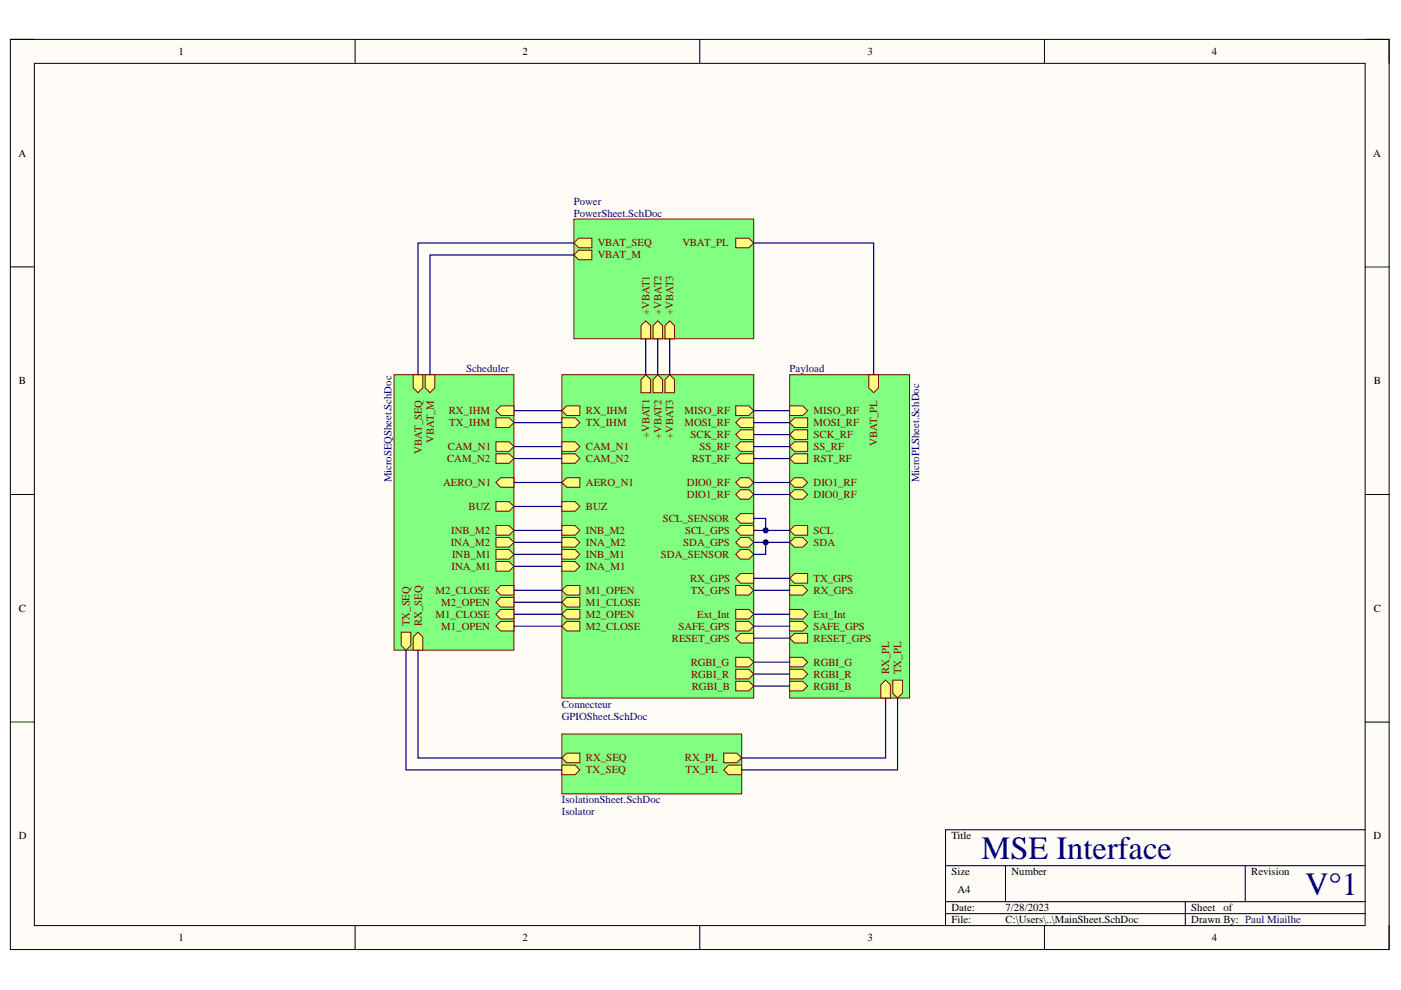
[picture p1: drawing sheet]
<svg xmlns="http://www.w3.org/2000/svg" width="297mm" height="210mm" viewBox="0 0 297 210" stroke-linecap="round" stroke-linejoin="round" font-family="sans-serif">
<path d="M2.2 8.4h292.3v192.9h-292.3z" fill-rule="evenodd" fill="#fffcf8"/>
<path d="M2.2 8.4h292.3v192.9h-292.3z" fill="none" stroke="#000" stroke-width=".21"/>
<path d="M7.3 13.4h282.1v182.8h-282.1z" fill-rule="evenodd" fill="#fffcf8"/>
<g fill="none" stroke="#000" stroke-width=".21">
<path d="M2.2 8.4h5.1M7.3 13.4h282.1v182.8h-282.1zM75.3 8.4v5M148.4 8.4v5M221.4 8.4v5M289.4 8.4h5.1v5M2.2 56.6h5.1M289.4 56.6h5.1M2.2 104.8h5.1M289.4 104.8h5.1M2.2 153.1h5.1M289.4 153.1h5.1"/>
<path d="M289.4 175.9h-88.9v20.3M75.3 196.2v5.1M148.4 196.2v5.1M200.5 183.6h88.9M200.5 191.2h88.9M200.5 193.7h88.9M213.2 183.6v7.6M221.4 196.2v5.1M251.3 191.2v5M264 183.6v7.6M294.5 196.2v5.1"/>
</g>
<path d="M167.4 79.5h25.4v68.5h-25.4z" fill-rule="evenodd" fill="#80ff80"/>
<path d="M167.4 79.5h25.4v68.5h-25.4z" fill="none" stroke="#800000" stroke-width=".21"/>
<path d="M167.4 94.7l1-1h2.8v2h-2.8z" fill-rule="evenodd" fill="#ffff80"/>
<path d="M167.4 94.7l1-1h2.8v2h-2.8z" fill="none" stroke="#800000" stroke-width=".21"/>
<path d="M167.4 124.1h2.8l1 1.1-1 1h-2.8z" fill-rule="evenodd" fill="#ffff80"/>
<path d="M167.4 124.1h2.8l1 1.1-1 1h-2.8z" fill="none" stroke="#800000" stroke-width=".21"/>
<path d="M167.4 129.2h2.8l1 1-1 1h-2.8z" fill-rule="evenodd" fill="#ffff80"/>
<path d="M167.4 129.2h2.8l1 1-1 1h-2.8z" fill="none" stroke="#800000" stroke-width=".21"/>
<path d="M167.4 131.8h2.8l1 1-1 1h-2.8z" fill-rule="evenodd" fill="#ffff80"/>
<path d="M167.4 131.8h2.8l1 1-1 1h-2.8z" fill="none" stroke="#800000" stroke-width=".21"/>
<path d="M167.4 135.3l1-1h2.8v2h-2.8z" fill-rule="evenodd" fill="#ffff80"/>
<path d="M167.4 135.3l1-1h2.8v2h-2.8z" fill="none" stroke="#800000" stroke-width=".21"/>
<path d="M167.4 86h2.8l1 1.1-1 1h-2.8z" fill-rule="evenodd" fill="#ffff80"/>
<path d="M167.4 86h2.8l1 1.1-1 1h-2.8z" fill="none" stroke="#800000" stroke-width=".21"/>
<path d="M167.4 89.6l1-1h2.8v2h-2.8z" fill-rule="evenodd" fill="#ffff80"/>
<path d="M167.4 89.6l1-1h2.8v2h-2.8z" fill="none" stroke="#800000" stroke-width=".21"/>
<path d="M167.4 97.2l1-1h2.8v2h-2.8z" fill-rule="evenodd" fill="#ffff80"/>
<path d="M167.4 97.2l1-1h2.8v2h-2.8z" fill="none" stroke="#800000" stroke-width=".21"/>
<path d="M167.4 92.1l1-1h2.8v2.1h-2.8z" fill-rule="evenodd" fill="#ffff80"/>
<path d="M167.4 92.1l1-1h2.8v2.1h-2.8z" fill="none" stroke="#800000" stroke-width=".21"/>
<path d="M167.4 104.8l1-1h1.8l1 1-1 1.1h-1.8z" fill-rule="evenodd" fill="#ffff80"/>
<path d="M167.4 104.8l1-1h1.8l1 1-1 1.1h-1.8z" fill="none" stroke="#800000" stroke-width=".21"/>
<path d="M167.4 102.3l1-1h1.8l1 1-1 1h-1.8z" fill-rule="evenodd" fill="#ffff80"/>
<path d="M167.4 102.3l1-1h1.8l1 1-1 1h-1.8z" fill="none" stroke="#800000" stroke-width=".21"/>
<path d="M167.4 122.6l1-1h2.8v2h-2.8z" fill-rule="evenodd" fill="#ffff80"/>
<path d="M167.4 122.6l1-1h2.8v2h-2.8z" fill="none" stroke="#800000" stroke-width=".21"/>
<path d="M167.4 115l1-1h1.8l1 1-1 1h-1.8z" fill-rule="evenodd" fill="#ffff80"/>
<path d="M167.4 115l1-1h1.8l1 1-1 1h-1.8z" fill="none" stroke="#800000" stroke-width=".21"/>
<path d="M167.4 112.5l1-1.1h2.8v2.1h-2.8z" fill-rule="evenodd" fill="#ffff80"/>
<path d="M167.4 112.5l1-1.1h2.8v2.1h-2.8z" fill="none" stroke="#800000" stroke-width=".21"/>
<path d="M184.2 79.5h2v2.7l-1 1.1-1-1.1z" fill-rule="evenodd" fill="#ffff80"/>
<path d="M184.2 79.5h2v2.7l-1 1.1-1-1.1z" fill="none" stroke="#800000" stroke-width=".21"/>
<path d="M186.7 145.2l1.1-1 1 1v2.8h-2.1z" fill-rule="evenodd" fill="#ffff80"/>
<path d="M186.7 145.2l1.1-1 1 1v2.8h-2.1z" fill="none" stroke="#800000" stroke-width=".21"/>
<path d="M189.3 144.2h2v2.8l-1 1-1-1z" fill-rule="evenodd" fill="#ffff80"/>
<path d="M189.3 144.2h2v2.8l-1 1-1-1z" fill="none" stroke="#800000" stroke-width=".21"/>
<path d="M167.4 139.4h2.8l1 1-1 1h-2.8z" fill-rule="evenodd" fill="#ffff80"/>
<path d="M167.4 139.4h2.8l1 1-1 1h-2.8z" fill="none" stroke="#800000" stroke-width=".21"/>
<path d="M167.4 141.9h2.8l1 1-1 1h-2.8z" fill-rule="evenodd" fill="#ffff80"/>
<path d="M167.4 141.9h2.8l1 1-1 1h-2.8z" fill="none" stroke="#800000" stroke-width=".21"/>
<path d="M167.4 144.5h2.8l1 1-1 1h-2.8z" fill-rule="evenodd" fill="#ffff80"/>
<path d="M167.4 144.5h2.8l1 1-1 1h-2.8z" fill="none" stroke="#800000" stroke-width=".21"/>
<path d="M119.1 79.4h40.7v68.6h-40.7z" fill-rule="evenodd" fill="#80ff80"/>
<path d="M119.1 79.4h40.7v68.6h-40.7z" fill="none" stroke="#800000" stroke-width=".21"/>
<path d="M119.1 119.1h2.8l1 1-1 1h-2.8z" fill-rule="evenodd" fill="#ffff80"/>
<path d="M119.1 119.1h2.8l1 1-1 1h-2.8z" fill="none" stroke="#800000" stroke-width=".21"/>
<path d="M119.1 116.5h2.8l1 1-1 1.1h-2.8z" fill-rule="evenodd" fill="#ffff80"/>
<path d="M119.1 116.5h2.8l1 1-1 1.1h-2.8z" fill="none" stroke="#800000" stroke-width=".21"/>
<path d="M119.1 114h2.8l1 1-1 1h-2.8z" fill-rule="evenodd" fill="#ffff80"/>
<path d="M119.1 114h2.8l1 1-1 1h-2.8z" fill="none" stroke="#800000" stroke-width=".21"/>
<path d="M119.1 111.4h2.8l1 1.1-1 1h-2.8z" fill-rule="evenodd" fill="#ffff80"/>
<path d="M119.1 111.4h2.8l1 1.1-1 1h-2.8z" fill="none" stroke="#800000" stroke-width=".21"/>
<path d="M119.1 125.2l1-1.1h2.8v2.1h-2.8z" fill-rule="evenodd" fill="#ffff80"/>
<path d="M119.1 125.2l1-1.1h2.8v2.1h-2.8z" fill="none" stroke="#800000" stroke-width=".21"/>
<path d="M120.1 126.7h2.8v2h-2.8l-1-1z" fill-rule="evenodd" fill="#ffff80"/>
<path d="M120.1 126.7h2.8v2h-2.8l-1-1z" fill="none" stroke="#800000" stroke-width=".21"/>
<path d="M120.1 129.2h2.8v2h-2.8l-1-1z" fill-rule="evenodd" fill="#ffff80"/>
<path d="M120.1 129.2h2.8v2h-2.8l-1-1z" fill="none" stroke="#800000" stroke-width=".21"/>
<path d="M119.1 132.8l1-1h2.8v2h-2.8z" fill-rule="evenodd" fill="#ffff80"/>
<path d="M119.1 132.8l1-1h2.8v2h-2.8z" fill="none" stroke="#800000" stroke-width=".21"/>
<path d="M119.1 106.4h2.8l1 1-1 1h-2.8z" fill-rule="evenodd" fill="#ffff80"/>
<path d="M119.1 106.4h2.8l1 1-1 1h-2.8z" fill="none" stroke="#800000" stroke-width=".21"/>
<path d="M136.9 79.4l1 1.1v2.8h-2v-2.8z" fill-rule="evenodd" fill="#ffff80"/>
<path d="M136.9 79.4l1 1.1v2.8h-2v-2.8z" fill="none" stroke="#800000" stroke-width=".21"/>
<path d="M142 79.4l1 1.1v2.8h-2v-2.8z" fill-rule="evenodd" fill="#ffff80"/>
<path d="M142 79.4l1 1.1v2.8h-2v-2.8z" fill="none" stroke="#800000" stroke-width=".21"/>
<path d="M139.5 79.4l1 1.1v2.8h-2.1v-2.8z" fill-rule="evenodd" fill="#ffff80"/>
<path d="M139.5 79.4l1 1.1v2.8h-2.1v-2.8z" fill="none" stroke="#800000" stroke-width=".21"/>
<path d="M119.1 102.3l1-1h2.8v2h-2.8z" fill-rule="evenodd" fill="#ffff80"/>
<path d="M119.1 102.3l1-1h2.8v2h-2.8z" fill="none" stroke="#800000" stroke-width=".21"/>
<path d="M156 94.7l1-1h2.8v2h-2.8z" fill-rule="evenodd" fill="#ffff80"/>
<path d="M156 94.7l1-1h2.8v2h-2.8z" fill="none" stroke="#800000" stroke-width=".21"/>
<path d="M156 122.6l1-1h2.8v2h-2.8z" fill-rule="evenodd" fill="#ffff80"/>
<path d="M156 122.6l1-1h2.8v2h-2.8z" fill="none" stroke="#800000" stroke-width=".21"/>
<path d="M156 129.2h2.8l1 1-1 1h-2.8z" fill-rule="evenodd" fill="#ffff80"/>
<path d="M156 129.2h2.8l1 1-1 1h-2.8z" fill="none" stroke="#800000" stroke-width=".21"/>
<path d="M156 131.8h2.8l1 1-1 1h-2.8z" fill-rule="evenodd" fill="#ffff80"/>
<path d="M156 131.8h2.8l1 1-1 1h-2.8z" fill="none" stroke="#800000" stroke-width=".21"/>
<path d="M156 135.3l1-1h2.8v2h-2.8z" fill-rule="evenodd" fill="#ffff80"/>
<path d="M156 135.3l1-1h2.8v2h-2.8z" fill="none" stroke="#800000" stroke-width=".21"/>
<path d="M156 86h2.8l1 1.1-1 1h-2.8z" fill-rule="evenodd" fill="#ffff80"/>
<path d="M156 86h2.8l1 1.1-1 1h-2.8z" fill="none" stroke="#800000" stroke-width=".21"/>
<path d="M156 89.6l1-1h2.8v2h-2.8z" fill-rule="evenodd" fill="#ffff80"/>
<path d="M156 89.6l1-1h2.8v2h-2.8z" fill="none" stroke="#800000" stroke-width=".21"/>
<path d="M157 96.2h2.8v2h-2.8l-1-1z" fill-rule="evenodd" fill="#ffff80"/>
<path d="M157 96.2h2.8v2h-2.8l-1-1z" fill="none" stroke="#800000" stroke-width=".21"/>
<path d="M156 92.1l1-1h2.8v2.1h-2.8z" fill-rule="evenodd" fill="#ffff80"/>
<path d="M156 92.1l1-1h2.8v2.1h-2.8z" fill="none" stroke="#800000" stroke-width=".21"/>
<path d="M156 102.3l1-1h1.8l1 1-1 1h-1.8z" fill-rule="evenodd" fill="#ffff80"/>
<path d="M156 102.3l1-1h1.8l1 1-1 1h-1.8z" fill="none" stroke="#800000" stroke-width=".21"/>
<path d="M156 104.8l1-1h1.8l1 1-1 1.1h-1.8z" fill-rule="evenodd" fill="#ffff80"/>
<path d="M156 104.8l1-1h1.8l1 1-1 1.1h-1.8z" fill="none" stroke="#800000" stroke-width=".21"/>
<path d="M156 124.1h2.8l1 1.1-1 1h-2.8z" fill-rule="evenodd" fill="#ffff80"/>
<path d="M156 124.1h2.8l1 1.1-1 1h-2.8z" fill="none" stroke="#800000" stroke-width=".21"/>
<path d="M156 115l1-1h1.8l1 1-1 1h-1.8z" fill-rule="evenodd" fill="#ffff80"/>
<path d="M156 115l1-1h1.8l1 1-1 1h-1.8z" fill="none" stroke="#800000" stroke-width=".21"/>
<path d="M156 112.5l1-1.1h2.8v2.1h-2.8z" fill-rule="evenodd" fill="#ffff80"/>
<path d="M156 112.5l1-1.1h2.8v2.1h-2.8z" fill="none" stroke="#800000" stroke-width=".21"/>
<path d="M120.1 86h2.8v2.1h-2.8l-1-1z" fill-rule="evenodd" fill="#ffff80"/>
<path d="M120.1 86h2.8v2.1h-2.8l-1-1z" fill="none" stroke="#800000" stroke-width=".21"/>
<path d="M119.1 88.6h2.8l1 1-1 1h-2.8z" fill-rule="evenodd" fill="#ffff80"/>
<path d="M119.1 88.6h2.8l1 1-1 1h-2.8z" fill="none" stroke="#800000" stroke-width=".21"/>
<path d="M119.1 93.7h2.8l1 1-1 1h-2.8z" fill-rule="evenodd" fill="#ffff80"/>
<path d="M119.1 93.7h2.8l1 1-1 1h-2.8z" fill="none" stroke="#800000" stroke-width=".21"/>
<path d="M119.1 96.2h2.8l1 1-1 1h-2.8z" fill-rule="evenodd" fill="#ffff80"/>
<path d="M119.1 96.2h2.8l1 1-1 1h-2.8z" fill="none" stroke="#800000" stroke-width=".21"/>
<path d="M157 116.5h1.8l1 1-1 1.1h-1.8l-1-1.1z" fill-rule="evenodd" fill="#ffff80"/>
<path d="M157 116.5h1.8l1 1-1 1.1h-1.8l-1-1.1z" fill="none" stroke="#800000" stroke-width=".21"/>
<path d="M157 108.9h2.8v2h-2.8l-1-1z" fill-rule="evenodd" fill="#ffff80"/>
<path d="M157 108.9h2.8v2h-2.8l-1-1z" fill="none" stroke="#800000" stroke-width=".21"/>
<path d="M156 139.4h2.8l1 1-1 1h-2.8z" fill-rule="evenodd" fill="#ffff80"/>
<path d="M156 139.4h2.8l1 1-1 1h-2.8z" fill="none" stroke="#800000" stroke-width=".21"/>
<path d="M156 141.9h2.8l1 1-1 1h-2.8z" fill-rule="evenodd" fill="#ffff80"/>
<path d="M156 141.9h2.8l1 1-1 1h-2.8z" fill="none" stroke="#800000" stroke-width=".21"/>
<path d="M156 144.5h2.8l1 1-1 1h-2.8z" fill-rule="evenodd" fill="#ffff80"/>
<path d="M156 144.5h2.8l1 1-1 1h-2.8z" fill="none" stroke="#800000" stroke-width=".21"/>
<path d="M121.7 46.4h38.1v25.4h-38.1z" fill-rule="evenodd" fill="#80ff80"/>
<path d="M121.7 46.4h38.1v25.4h-38.1z" fill="none" stroke="#800000" stroke-width=".21"/>
<path d="M121.7 51.5l1-1h2.8v2h-2.8z" fill-rule="evenodd" fill="#ffff80"/>
<path d="M121.7 51.5l1-1h2.8v2h-2.8z" fill="none" stroke="#800000" stroke-width=".21"/>
<path d="M135.9 69l1-1 1 1v2.8h-2z" fill-rule="evenodd" fill="#ffff80"/>
<path d="M135.9 69l1-1 1 1v2.8h-2z" fill="none" stroke="#800000" stroke-width=".21"/>
<path d="M141 69l1-1 1 1v2.8h-2z" fill-rule="evenodd" fill="#ffff80"/>
<path d="M141 69l1-1 1 1v2.8h-2z" fill="none" stroke="#800000" stroke-width=".21"/>
<path d="M156 50.5h2.8l1 1-1 1h-2.8z" fill-rule="evenodd" fill="#ffff80"/>
<path d="M156 50.5h2.8l1 1-1 1h-2.8z" fill="none" stroke="#800000" stroke-width=".21"/>
<path d="M138.4 69l1.1-1 1 1v2.8h-2.1z" fill-rule="evenodd" fill="#ffff80"/>
<path d="M138.4 69l1.1-1 1 1v2.8h-2.1z" fill="none" stroke="#800000" stroke-width=".21"/>
<path d="M121.7 54.1l1-1.1h2.8v2.1h-2.8z" fill-rule="evenodd" fill="#ffff80"/>
<path d="M121.7 54.1l1-1.1h2.8v2.1h-2.8z" fill="none" stroke="#800000" stroke-width=".21"/>
<path d="M83.5 79.4h25.5v58.5h-25.5z" fill-rule="evenodd" fill="#80ff80"/>
<path d="M83.5 79.4h25.5v58.5h-25.5z" fill="none" stroke="#800000" stroke-width=".21"/>
<path d="M105.1 132.8l1.1-1h2.8v2h-2.8z" fill-rule="evenodd" fill="#ffff80"/>
<path d="M105.1 132.8l1.1-1h2.8v2h-2.8z" fill="none" stroke="#800000" stroke-width=".21"/>
<path d="M106.2 129.2h2.8v2h-2.8l-1.1-1z" fill-rule="evenodd" fill="#ffff80"/>
<path d="M106.2 129.2h2.8v2h-2.8l-1.1-1z" fill="none" stroke="#800000" stroke-width=".21"/>
<path d="M106.2 126.7h2.8v2h-2.8l-1.1-1z" fill-rule="evenodd" fill="#ffff80"/>
<path d="M106.2 126.7h2.8v2h-2.8l-1.1-1z" fill="none" stroke="#800000" stroke-width=".21"/>
<path d="M105.1 125.2l1.1-1.1h2.8v2.1h-2.8z" fill-rule="evenodd" fill="#ffff80"/>
<path d="M105.1 125.2l1.1-1.1h2.8v2.1h-2.8z" fill="none" stroke="#800000" stroke-width=".21"/>
<path d="M105.1 106.4h2.8l1.1 1-1.1 1h-2.8z" fill-rule="evenodd" fill="#ffff80"/>
<path d="M105.1 106.4h2.8l1.1 1-1.1 1h-2.8z" fill="none" stroke="#800000" stroke-width=".21"/>
<path d="M105.1 119.1h2.8l1.1 1-1.1 1h-2.8z" fill-rule="evenodd" fill="#ffff80"/>
<path d="M105.1 119.1h2.8l1.1 1-1.1 1h-2.8z" fill="none" stroke="#800000" stroke-width=".21"/>
<path d="M105.1 116.5h2.8l1.1 1-1.1 1.1h-2.8z" fill-rule="evenodd" fill="#ffff80"/>
<path d="M105.1 116.5h2.8l1.1 1-1.1 1.1h-2.8z" fill="none" stroke="#800000" stroke-width=".21"/>
<path d="M105.1 114h2.8l1.1 1-1.1 1h-2.8z" fill-rule="evenodd" fill="#ffff80"/>
<path d="M105.1 114h2.8l1.1 1-1.1 1h-2.8z" fill="none" stroke="#800000" stroke-width=".21"/>
<path d="M105.1 111.4h2.8l1.1 1.1-1.1 1h-2.8z" fill-rule="evenodd" fill="#ffff80"/>
<path d="M105.1 111.4h2.8l1.1 1.1-1.1 1h-2.8z" fill="none" stroke="#800000" stroke-width=".21"/>
<path d="M87.6 79.4h2v2.8l-1 1.1-1-1.1z" fill-rule="evenodd" fill="#ffff80"/>
<path d="M87.6 79.4h2v2.8l-1 1.1-1-1.1z" fill="none" stroke="#800000" stroke-width=".21"/>
<path d="M90.2 79.4h2v2.8l-1 1.1-1-1.1z" fill-rule="evenodd" fill="#ffff80"/>
<path d="M90.2 79.4h2v2.8l-1 1.1-1-1.1z" fill="none" stroke="#800000" stroke-width=".21"/>
<path d="M105.1 102.3l1.1-1h2.8v2h-2.8z" fill-rule="evenodd" fill="#ffff80"/>
<path d="M105.1 102.3l1.1-1h2.8v2h-2.8z" fill="none" stroke="#800000" stroke-width=".21"/>
<path d="M87.6 135.1l1-1.1 1 1.1v2.8h-2z" fill-rule="evenodd" fill="#ffff80"/>
<path d="M87.6 135.1l1-1.1 1 1.1v2.8h-2z" fill="none" stroke="#800000" stroke-width=".21"/>
<path d="M85.1 134h2v2.8l-1 1.1-1-1.1z" fill-rule="evenodd" fill="#ffff80"/>
<path d="M85.1 134h2v2.8l-1 1.1-1-1.1z" fill="none" stroke="#800000" stroke-width=".21"/>
<path d="M105.1 93.7h2.8l1.1 1-1.1 1h-2.8z" fill-rule="evenodd" fill="#ffff80"/>
<path d="M105.1 93.7h2.8l1.1 1-1.1 1h-2.8z" fill="none" stroke="#800000" stroke-width=".21"/>
<path d="M105.1 96.2h2.8l1.1 1-1.1 1h-2.8z" fill-rule="evenodd" fill="#ffff80"/>
<path d="M105.1 96.2h2.8l1.1 1-1.1 1h-2.8z" fill="none" stroke="#800000" stroke-width=".21"/>
<path d="M106.2 86h2.8v2.1h-2.8l-1.1-1z" fill-rule="evenodd" fill="#ffff80"/>
<path d="M106.2 86h2.8v2.1h-2.8l-1.1-1z" fill="none" stroke="#800000" stroke-width=".21"/>
<path d="M105.1 88.6h2.8l1.1 1-1.1 1h-2.8z" fill-rule="evenodd" fill="#ffff80"/>
<path d="M105.1 88.6h2.8l1.1 1-1.1 1h-2.8z" fill="none" stroke="#800000" stroke-width=".21"/>
<path d="M119.1 155.6h38.2v12.7h-38.2z" fill-rule="evenodd" fill="#80ff80"/>
<path d="M119.1 155.6h38.2v12.7h-38.2z" fill="none" stroke="#800000" stroke-width=".21"/>
<path d="M153.4 159.7h2.8l1.1 1-1.1 1h-2.8z" fill-rule="evenodd" fill="#ffff80"/>
<path d="M153.4 159.7h2.8l1.1 1-1.1 1h-2.8z" fill="none" stroke="#800000" stroke-width=".21"/>
<path d="M153.4 163.2l1.1-1h2.8v2.1h-2.8z" fill-rule="evenodd" fill="#ffff80"/>
<path d="M153.4 163.2l1.1-1h2.8v2.1h-2.8z" fill="none" stroke="#800000" stroke-width=".21"/>
<path d="M120.1 159.7h2.8v2h-2.8l-1-1z" fill-rule="evenodd" fill="#ffff80"/>
<path d="M120.1 159.7h2.8v2h-2.8l-1-1z" fill="none" stroke="#800000" stroke-width=".21"/>
<path d="M119.1 162.2h2.8l1 1-1 1.1h-2.8z" fill-rule="evenodd" fill="#ffff80"/>
<path d="M119.1 162.2h2.8l1 1-1 1.1h-2.8z" fill="none" stroke="#800000" stroke-width=".21"/>
<g fill="none" stroke="#000080" stroke-width=".25">
<path d="M121.7 51.5h-33.1v27.9M121.7 54.1h-30.5v25.3M159.8 51.5h25.4v28M136.9 71.8v7.6M139.5 71.8v7.6M142 71.8v7.6M109 87.1h10.1M109 89.6h10.1M109 94.7h10.1M109 97.2h10.1M159.8 87.1h7.6M159.8 89.6h7.6"/>
<path d="M159.8 92.1h7.6M159.8 94.7h7.6M159.8 97.2h7.6M109 102.3h10.1M109 112.5h10.1M109 115h10.1M109 117.5h10.1M109 107.4h10.1M159.8 115h7.6M159.8 102.3h7.6M159.8 104.8h7.6M86.1 137.9v25.3h33"/>
<path d="M88.6 137.9v22.8h30.5M109 132.8h10.1M109 130.2h10.1M109 127.7h10.1M109 125.2h10.1M109 120.1h10.1"/>
</g>
<circle cx="162.3" cy="115" r=".51" fill="#000080"/>
<circle cx="162.3" cy="115" r=".51" fill="none" stroke="#000080" stroke-width=".21"/>
<path d="M162.3 115v2.5h-2.5" fill="none" stroke="#000080" stroke-width=".25"/>
<circle cx="162.3" cy="115" r=".51" fill="#000080"/>
<circle cx="162.3" cy="115" r=".51" fill="none" stroke="#000080" stroke-width=".21"/>
<path d="M159.8 112.5h7.6" fill="none" stroke="#000080" stroke-width=".25"/>
<circle cx="162.3" cy="112.5" r=".51" fill="#000080"/>
<circle cx="162.3" cy="112.5" r=".51" fill="none" stroke="#000080" stroke-width=".21"/>
<path d="M159.8 109.9h2.5v2.6" fill="none" stroke="#000080" stroke-width=".25"/>
<circle cx="162.3" cy="112.5" r=".51" fill="#000080"/>
<circle cx="162.3" cy="112.5" r=".51" fill="none" stroke="#000080" stroke-width=".21"/>
<path d="M159.8 122.6h7.6M159.8 125.2h7.6M159.8 130.2h7.6M159.8 132.8h7.6M159.8 135.3h7.6M159.8 140.4h7.6M159.8 142.9h7.6M159.8 145.5h7.6M187.8 148v12.7h-30.5M190.3 148v15.2h-33" fill="none" stroke="#000080" stroke-width=".25"/>
<g font-size="6.9" fill="#000080">
<text x="208.1" y="182.1">MSE Interface</text>
<text x="276.7" y="189.7">V°1</text>
</g>
<g font-size="2.3">
<text x="37.9" y="11.7">1</text>
<text x="110.8" y="11.7">2</text>
<text x="184" y="11.7">3</text>
<text x="256.9" y="11.7">4</text>
<text x="3.9" y="33.2">A</text>
<text x="291.1" y="33.2">A</text>
<text x="4" y="81.5">B</text>
<text x="291.3" y="81.5">B</text>
<text x="4" y="129.7">C</text>
<text x="291.3" y="129.7">C</text>
<text x="4" y="178">D</text>
<text x="201.7" y="178">Title</text>
<text x="291.2" y="178">D</text>
<text x="201.7" y="185.6">Size</text>
<text x="214.5" y="185.6">Number</text>
<text x="265.3" y="185.6">Revision</text>
<text x="203" y="189.4">A4</text>
<text x="201.7" y="193.2">Date:</text>
<text x="201.7" y="195.7">File:</text>
<text x="213.2" y="193.2">7/28/2023</text>
<text x="213.2" y="195.7">C:\Users\..\MainSheet.SchDoc</text>
<text x="252.6" y="193.2">Sheet</text>
<text x="252.6" y="195.7">Drawn By: Paul Miailhe</text>
<text x="259.4" y="193.2">of</text>
<text x="37.9" y="199.6">1</text>
<text x="110.8" y="199.6">2</text>
<text x="184" y="199.6">3</text>
<text x="256.9" y="199.6">4</text>
</g>
<g font-size="2.3" fill="#000080">
<text x="121.6" y="43.4">Power</text>
<text x="121.6" y="45.9">PowerSheet.SchDoc</text>
<text x="98.8" y="78.9">Scheduler</text>
<text x="167.4" y="78.9">Payload</text>
<text x="83" y="102.3" transform="rotate(-90 83 102.3)">MicroSEQSheet.SchDoc</text>
<text x="194.9" y="102.3" transform="rotate(-90 194.9 102.3)">MicroPLSheet.SchDoc</text>
<text x="119.1" y="150">Connecteur</text>
<text x="119.1" y="152.6">GPIOSheet.SchDoc</text>
<text x="119.1" y="172.9">Isolator</text>
<text x="119.1" y="170.4">IsolationSheet.SchDoc</text>
</g>
<g font-size="2.3" fill="#800000">
<text x="126.8" y="52.3">VBAT_SEQ</text>
<text x="144.7" y="52.3">VBAT_PL</text>
<text x="126.8" y="54.8">VBAT_M</text>
<text x="137.7" y="66.8" transform="rotate(-90 137.7 66.8)">+VBAT1</text>
<text x="140.2" y="66.8" transform="rotate(-90 140.2 66.8)">+VBAT2</text>
<text x="142.8" y="66.8" transform="rotate(-90 142.8 66.8)">+VBAT3</text>
<text x="95.1" y="87.8">RX_IHM</text>
<text x="124.2" y="87.8">RX_IHM</text>
<text x="145.1" y="87.8">MISO_RF</text>
<text x="172.5" y="87.8">MISO_RF</text>
<text x="92" y="93.9" transform="rotate(-90 92 93.9)">VBAT_M</text>
<text x="95" y="95.4">CAM_N1</text>
<text x="95.3" y="90.4">TX_IHM</text>
<text x="124.2" y="90.4">TX_IHM</text>
<text x="124.2" y="95.4">CAM_N1</text>
<text x="137.7" y="92.9" transform="rotate(-90 137.7 92.9)">+VBAT1</text>
<text x="140.2" y="93.1" transform="rotate(-90 140.2 93.1)">+VBAT2</text>
<text x="142.8" y="93" transform="rotate(-90 142.8 93)">+VBAT3</text>
<text x="145.1" y="90.4">MOSI_RF</text>
<text x="146.4" y="92.9">SCK_RF</text>
<text x="148.3" y="95.4">SS_RF</text>
<text x="172.5" y="95.4">SS_RF</text>
<text x="172.5" y="90.4">MOSI_RF</text>
<text x="172.5" y="92.9">SCK_RF</text>
<text x="186" y="94.6" transform="rotate(-90 186 94.6)">VBAT_PL</text>
<text x="89.4" y="96.2" transform="rotate(-90 89.4 96.2)">VBAT_SEQ</text>
<text x="94.8" y="98">CAM_N2</text>
<text x="124.2" y="98">CAM_N2</text>
<text x="146.6" y="98">RST_RF</text>
<text x="172.5" y="98">RST_RF</text>
<text x="93.9" y="103.1">AERO_N1</text>
<text x="124.2" y="103.1">AERO_N1</text>
<text x="145.6" y="103.1">DIO0_RF</text>
<text x="145.6" y="105.6">DIO1_RF</text>
<text x="172.5" y="105.6">DIO0_RF</text>
<text x="172.5" y="103.1">DIO1_RF</text>
<text x="95.7" y="113.2">INB_M2</text>
<text x="99.4" y="108.1">BUZ</text>
<text x="124.2" y="113.2">INB_M2</text>
<text x="124.2" y="108.1">BUZ</text>
<text x="140.5" y="110.7">SCL_SENSOR</text>
<text x="145.3" y="113.2">SCL_GPS</text>
<text x="172.5" y="113.2">SCL</text>
<text x="95.6" y="115.8">INA_M2</text>
<text x="95.8" y="118.3">INB_M1</text>
<text x="124.2" y="118.3">INB_M1</text>
<text x="124.2" y="115.8">INA_M2</text>
<text x="140.1" y="118.3">SDA_SENSOR</text>
<text x="144.9" y="115.8">SDA_GPS</text>
<text x="172.5" y="115.8">SDA</text>
<text x="92.3" y="125.9">M2_CLOSE</text>
<text x="95.7" y="120.8">INA_M1</text>
<text x="124.2" y="120.8">INA_M1</text>
<text x="124.2" y="125.9">M1_OPEN</text>
<text x="146.3" y="123.4">RX_GPS</text>
<text x="146.4" y="125.9">TX_GPS</text>
<text x="172.5" y="125.9">RX_GPS</text>
<text x="172.5" y="123.4">TX_GPS</text>
<text x="92.3" y="131">M1_CLOSE</text>
<text x="93.6" y="128.4">M2_OPEN</text>
<text x="124.2" y="128.4">M1_CLOSE</text>
<text x="124.2" y="131">M2_OPEN</text>
<text x="147.8" y="131">Ext_Int</text>
<text x="172.5" y="131">Ext_Int</text>
<text x="86.8" y="132.8" transform="rotate(-90 86.8 132.8)">TX_SEQ</text>
<text x="89.4" y="132.8" transform="rotate(-90 89.4 132.8)">RX_SEQ</text>
<text x="93.6" y="133.5">M1_OPEN</text>
<text x="124.2" y="133.5">M2_CLOSE</text>
<text x="142.5" y="136.1">RESET_GPS</text>
<text x="143.9" y="133.5">SAFE_GPS</text>
<text x="172.5" y="133.5">SAFE_GPS</text>
<text x="172.5" y="136.1">RESET_GPS</text>
<text x="146.4" y="141.1">RGBI_G</text>
<text x="146.5" y="143.7">RGBI_R</text>
<text x="172.5" y="141.1">RGBI_G</text>
<text x="172.5" y="143.7">RGBI_R</text>
<text x="188.5" y="142.9" transform="rotate(-90 188.5 142.9)">RX_PL</text>
<text x="191.1" y="142.9" transform="rotate(-90 191.1 142.9)">TX_PL</text>
<text x="146.7" y="146.2">RGBI_B</text>
<text x="172.5" y="146.2">RGBI_B</text>
<text x="124.2" y="161.4">RX_SEQ</text>
<text x="145.2" y="161.4">RX_PL</text>
<text x="124.2" y="164">TX_SEQ</text>
<text x="145.3" y="164">TX_PL</text>
</g>
</svg>
